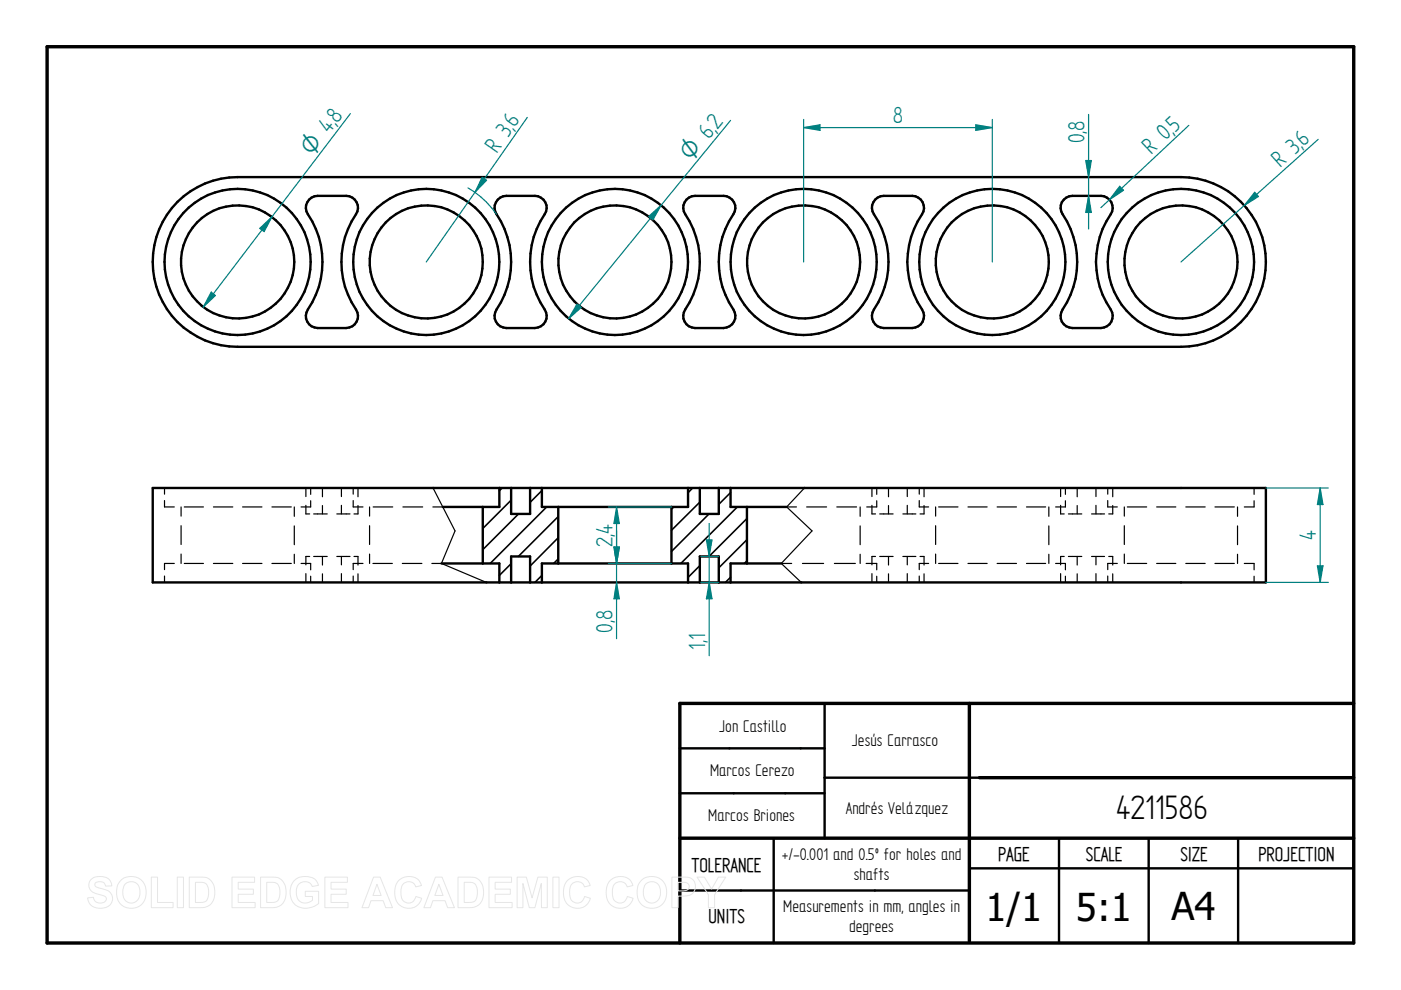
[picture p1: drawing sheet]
<svg xmlns="http://www.w3.org/2000/svg" width="297mm" height="210mm" viewBox="0 0 297 210" stroke-linecap="round" stroke-linejoin="round" font-family="sans-serif">
<path d="M10 9.9h277v190h-277zM205.5 149.1v50.5M287 149.1h-142.9v50.8M144.1 177.7h142.9M207.6 164.9h79.4" fill="none" stroke="#000" stroke-width=".72"/>
<g fill="none" stroke="#000" stroke-width=".51">
<path d="M37.6 42.8a17.9 17.9 0 0 1 12.8-5.3h200a18 18 0 0 1 18 18 18 18 0 0 1-18 18h-200a18 18 0 0 1-16.7-11.1 18 18 0 0 1 3.9-19.6zM65.5 42.3l1.2-.7 .6-.1h6.1a2.52 2.52 0 0 1 2.1 3.9 18 18 0 0 0 0 20.2 2.54 2.54 0 0 1-2.1 4h-6.1a2.54 2.54 0 0 1-2-4 18.3 18.3 0 0 0-.3-20.8 2.42 2.42 0 0 1 .5-2.5zM105.5 42.3l1.2-.7 .7-.1h6a2.52 2.52 0 0 1 2.1 3.9 18 18 0 0 0 0 20.2 2.54 2.54 0 0 1-2.1 4h-6a2.54 2.54 0 0 1-2.1-4 18.3 18.3 0 0 0-.3-20.8 2.42 2.42 0 0 1 .5-2.5zM145.5 42.3l1.2-.7 .7-.1h6a2.52 2.52 0 0 1 2.1 3.9 18 18 0 0 0 0 20.2 2.54 2.54 0 0 1-2.1 4h-6a2.54 2.54 0 0 1-2.1-4 18.3 18.3 0 0 0-.3-20.8 2.42 2.42 0 0 1 .5-2.5zM185.5 42.3l1.2-.7 .7-.1h6a2.52 2.52 0 0 1 2.1 3.9 17.8 17.8 0 0 0 0 20.2 2.54 2.54 0 0 1-2.1 4h-6a2.54 2.54 0 0 1-2.1-4 18.3 18.3 0 0 0-.3-20.8 2.42 2.42 0 0 1 .5-2.5zM225.5 42.3l1.2-.7 .7-.1h6a2.52 2.52 0 0 1 2.1 3.9 17.8 17.8 0 0 0 0 20.2 2.54 2.54 0 0 1-2.1 4h-6a2.51 2.51 0 0 1-2.1-4 18.3 18.3 0 0 0-.3-20.8 2.42 2.42 0 0 1 .5-2.5zM32.4 103.5h236v20h-236zM93.6 119.5h12.3v4M102.4 107.5v12M105.9 103.5v4h-12M112.4 103.5v5.5h-4v-5.5M118.4 107.5v12"/>
<path d="M142.4 107.5v12M145.9 103.5v4h-31v-4M152.4 103.5v5.5h-4v-5.5M154.9 103.5v4h11.9M158.4 107.5v12M165.6 119.5h-10.7v4M112.4 123.5v-5.5h-4v5.5M145.9 123.5v-4h-31v4M152.4 123.5v-5.5h-4v5.5M144.1 158.7h30.7M174.8 149.1v28.6M144.1 168.2h30.7"/>
<path d="M164 177.7v22.2M207.6 164.9h-32.8M224.5 177.7v22.2M243.5 177.7v22.2M262.5 177.7v22.2M144.1 188.8h61.4M205.5 184.1h81.5"/>
<circle cx="50.4" cy="55.5" r="15.5"/>
<circle cx="50.4" cy="55.5" r="12"/>
<circle cx="90.4" cy="55.5" r="12"/>
<circle cx="90.4" cy="55.5" r="15.5"/>
<circle cx="130.4" cy="55.5" r="12"/>
<circle cx="130.4" cy="55.5" r="15.5"/>
<circle cx="170.4" cy="55.5" r="12"/>
<circle cx="170.4" cy="55.5" r="15.5"/>
<circle cx="210.4" cy="55.5" r="12"/>
<circle cx="210.4" cy="55.5" r="15.5"/>
<circle cx="250.4" cy="55.5" r="12"/>
<circle cx="250.4" cy="55.5" r="15.5"/>
</g>
<g fill="none" stroke="#000" stroke-width=".34">
<path d="M102.4 107.5v.1M106.5 103.5l-.6 .6M108.4 119.5l-2.5 2.5M108.4 106l-6 6.1M109.9 109l-7.5 7.5M114.9 104l-2.5 2.5M115.9 107.5l-12 12M118.4 114l-6 6M118.4 118.5l-1 1M118.4 109.5l-8.5 8.5M142.9 107.5l-.5 .4M146.9 103.5l-1 1"/>
<path d="M148.4 106.5l-6 5.9M148.4 119.9l-2.5 2.5M150.3 109l-7.9 7.9M154.9 104.4l-2.5 2.5M156.3 107.5l-11.9 12M158.4 118.9l-.6 .6M158.4 109.9l-8.1 8.1M158.4 114.4l-6 6M114.9 122l-1.5 1.5M154.9 122.4l-1.1 1.1"/>
</g>
<g fill="none" stroke="#000" stroke-width=".25">
<path d="M34.9 106.1v1.4h2.1M34.9 103.5v1.3M37 119.5h-2.1v1.3M38.4 107.5v1.9M38.4 111.5v3.9M38.4 117.5v2M39.1 107.5h4M39.1 119.5h4M45.3 107.5h4.1M45.3 119.5h4.1M51.4 107.5h4.1M51.4 119.5h4.1"/>
<path d="M57.7 107.5h4.1M57.7 119.5h4.1M62.4 107.5v2M62.4 111.5v4M62.4 117.5v2M63.8 119.5h2.1v1.3M64.9 107.1v1.9h.8M64.9 103.5v1.8M65.7 118h-.8v1.8M65.9 106.2v1.3h-2.1M65.9 103.5v1.3M66.5 109h2.9"/>
<path d="M66.5 118h2.9M68.4 118v1.8M68.4 103.5v1.8M68.4 107.2v1.8M71.4 118h2.8M72.4 118v1.8M72.4 103.5v1.8M72.4 107.1v1.9M74.2 109h-2.8M74.9 106.1v1.4h2.1M74.9 103.5v1.3M75.1 118h.8v1.8"/>
<path d="M75.9 107.2v1.8h-.8M75.9 103.5v1.8M77 119.5h-2.1v1.3M78.4 107.5v1.9M78.4 111.5v3.9M78.4 117.5v2M79.1 119.5h4.1M79.1 107.5h4.2M85.3 119.5h4.1M85.4 107.5h4.2M91.6 119.5h2M91.8 107.5h2.1"/>
<path d="M91.8 103.5l4.7 9.1-2.9 6.9M93.6 119.5l9.5 4M165.6 119.5h2.2M165.6 119.5l4.3 4M166.8 107.5h2.1M166.8 107.5l5.4 5.1-6.6 6.9M170.1 119.5h4.5M170.6 103.5l-3.8 4M171 107.5h4.3M176.9 119.5h4.5M177.4 107.5h4.2M182.4 107.5v2"/>
<path d="M182.4 111.5v4M182.4 117.5v2M183.6 119.5h2.3v1.3M184.9 107.1v1.9h.7M184.9 103.5v1.8M185.6 118h-.7v1.8M185.9 106.2v1.3h-2.1M185.9 103.5v1.3M186.5 109h2.9M186.5 118h2.9M188.4 103.5v1.8M188.4 107.2v1.8"/>
<path d="M188.4 118v1.8M191.4 109h2.8M191.4 118h2.8M192.4 103.5v1.8M192.4 107.1v1.9M192.4 118v1.8M194.9 106.1v1.4h2M194.9 103.5v1.3M195.1 118h.8v1.8M195.9 107.2v1.8h-.8M195.9 103.5v1.8M196.9 119.5h-2v1.3"/>
<path d="M198.4 107.5v1.9M198.4 111.5v3.9M198.4 117.5v2M199 119.5h4.1M199 107.5h4.1M205.2 119.5h4.1M205.2 107.5h4.1M211.4 119.5h4.1M211.4 107.5h4.1M217.6 119.5h4.1M217.6 107.5h4.1M222.4 107.5v2"/>
<path d="M222.4 111.5v4M222.4 117.5v2M223.8 119.5h2.1v1.3M224.9 107.1v1.9h.7M224.9 103.5v1.8M225.6 118h-.7v1.8M225.9 106.2v1.3h-2.1M225.9 103.5v1.3M226.5 118h2.9M226.5 109h2.9M228.4 103.5v1.8M228.4 107.2v1.8"/>
<path d="M228.4 118v1.8M231.4 118h2.8M231.4 109h2.8M232.4 103.5v1.8M232.4 107.1v1.9M232.4 118v1.8M234.9 106.1v1.4h2M234.9 103.5v1.3M235.1 118h.8v1.8M235.9 107.2v1.8h-.8M235.9 103.5v1.8M236.9 119.5h-2v1.3"/>
<path d="M238.4 107.5v1.9M238.4 111.5v3.9M238.4 117.5v2M239 119.5h4.1M239 107.5h4.1M245.2 119.5h4.1M245.2 107.5h4.1M251.4 119.5h4.1M251.4 107.5h4.1M257.6 119.5h4.1M257.6 107.5h4.1M262.4 107.5v2"/>
<path d="M262.4 111.5v4M262.4 117.5v2M263.8 119.5h2.1v1.3M265.9 106.2v1.3h-2.1M265.9 103.5v1.3M34.9 122.1v1.4M64.9 121.6v1.9M65.9 122.2v1.3M68.4 121.7v1.8M72.4 121.6v1.9M74.9 122.1v1.4M75.9 121.7v1.8"/>
<path d="M184.9 121.6v1.9M185.9 122.2v1.3M188.4 121.7v1.8M192.4 121.6v1.9M194.9 122.1v1.4M195.9 121.7v1.8M224.9 121.6v1.9M225.9 122.2v1.3M228.4 121.7v1.8M232.4 121.6v1.9M234.9 122.1v1.4M235.9 121.7v1.8"/>
<path d="M265.9 122.2v1.3"/>
</g>
<path d="M279.5 29.5l-29.1 26M266 40.8l.8 .9-3 1.9z" fill="none" stroke="#008080" stroke-width=".25"/>
<path d="M266 40.8l.8 .9-3 1.9z" fill="#008080"/>
<path d="M237.4 39.5l.8 .8-3 2zM252 26.6l-18.6 17.4" fill="none" stroke="#008080" stroke-width=".25"/>
<path d="M237.4 39.5l.8 .8-3 2z" fill="#008080"/>
<path d="M230.8 41.5l.6 3.5h-1.2z" fill="none" stroke="#008080" stroke-width=".25"/>
<path d="M230.8 41.5l.6 3.5h-1.2z" fill="#008080"/>
<path d="M230.2 34h1.2l-.6 3.5z" fill="none" stroke="#008080" stroke-width=".25"/>
<path d="M230.2 34h1.2l-.6 3.5z" fill="#008080"/>
<path d="M170.4 25.3v30.2M206.9 26.5l3.5 .6-3.5 .5zM210.4 25.3v30.2M230.8 24.3v24.3" fill="none" stroke="#008080" stroke-width=".25"/>
<path d="M206.9 26.5l3.5 .6-3.5 .5z" fill="#008080"/>
<path d="M170.4 27.1l3.5-.6v1.1z" fill="none" stroke="#008080" stroke-width=".25"/>
<path d="M170.4 27.1l3.5-.6v1.1z" fill="#008080"/>
<path d="M154.9 25.5l-34.3 42.1M170.4 27.1h40M122.3 64.5l.9 .7-2.6 2.4z" fill="none" stroke="#008080" stroke-width=".25"/>
<path d="M122.3 64.5l.9 .7-2.6 2.4z" fill="#008080"/>
<path d="M137.5 45.9l2.7-2.4-1.8 3.1z" fill="none" stroke="#008080" stroke-width=".25"/>
<path d="M137.5 45.9l2.7-2.4-1.8 3.1z" fill="#008080"/>
<path d="M99.2 39.8a18.8 18.8 0 0 1 6.1 5.6M102.2 37.6l1 .6-2.5 2.6zM111.8 24.9l-21.4 30.6" fill="none" stroke="#008080" stroke-width=".25"/>
<path d="M102.2 37.6l1 .6-2.5 2.6z" fill="#008080"/>
<path d="M74.3 24.1l-31.2 41M44.8 61.9l.9 .8-2.6 2.4z" fill="none" stroke="#008080" stroke-width=".25"/>
<path d="M44.8 61.9l.9 .8-2.6 2.4z" fill="#008080"/>
<path d="M55.1 48.4l2.6-2.4-1.7 3.1z" fill="none" stroke="#008080" stroke-width=".25"/>
<path d="M55.1 48.4l2.6-2.4-1.7 3.1z" fill="#008080"/>
<path d="M129 119.5h13.4M129 107.5h13.4M130.2 116h1.1l-.6 3.5z" fill="none" stroke="#008080" stroke-width=".25"/>
<path d="M130.2 116h1.1l-.6 3.5z" fill="#008080"/>
<path d="M130.7 107.5l.6 3.5h-1.1z" fill="none" stroke="#008080" stroke-width=".25"/>
<path d="M130.7 107.5l.6 3.5h-1.1z" fill="#008080"/>
<path d="M130.2 116h1.1l-.6 3.5zM130.7 107.5v12" fill="none" stroke="#008080" stroke-width=".25"/>
<path d="M130.2 116h1.1l-.6 3.5z" fill="#008080"/>
<path d="M130.7 123.5l.6 3.5h-1.1z" fill="none" stroke="#008080" stroke-width=".25"/>
<path d="M130.7 123.5l.6 3.5h-1.1z" fill="#008080"/>
<path d="M130.7 112.5v22.9M148.6 118h3.8M149.8 114.5h1.2l-.6 3.5zM148.6 123.5h3.8" fill="none" stroke="#008080" stroke-width=".25"/>
<path d="M149.8 114.5h1.2l-.6 3.5z" fill="#008080"/>
<path d="M150.4 123.5l.6 3.5h-1.2z" fill="none" stroke="#008080" stroke-width=".25"/>
<path d="M150.4 123.5l.6 3.5h-1.2z" fill="#008080"/>
<path d="M150.4 111v28M268.4 103.5h13.2M279.3 120h1.2l-.6 3.5zM268.4 123.5h13.2" fill="none" stroke="#008080" stroke-width=".25"/>
<path d="M279.3 120h1.2l-.6 3.5z" fill="#008080"/>
<path d="M279.9 103.5l.6 3.5h-1.2z" fill="none" stroke="#008080" stroke-width=".25"/>
<path d="M279.9 103.5l.6 3.5h-1.2z" fill="#008080"/>
<path d="M279.9 103.5v20" fill="none" stroke="#008080" stroke-width=".25"/>
<g fill="none" stroke="#e6e6e6" stroke-width=".21">
<path d="M19.3 186.5a3.1 3.1 0 0 1 4 .2l.4 1.1-1.3 .1a1.28 1.28 0 0 0-1-1 1.28 1.28 0 0 0-1.3 .5v.4a5.6 5.6 0 0 0 2.5 .9 1.98 1.98 0 0 1 1.2 2.4 1.98 1.98 0 0 1-2.2 1.5 2.48 2.48 0 0 1-3-2.2l1.2-.2a1.44 1.44 0 0 0 1.3 1.3 1.44 1.44 0 0 0 1.5-.9 1.18 1.18 0 0 0-1.4-.9 2.36 2.36 0 0 1-2.4-2l.1-.7zM25.8 186.5a3.3 3.3 0 0 1 3.9-.1 3.3 3.3 0 0 1 1.2 3.8 3.2 3.2 0 0 1-3.8 2.3 3.2 3.2 0 0 1-2.4-3.8 3 3 0 0 1 1.1-2.2zM26.5 187.5a1.87 1.87 0 0 1 2.2-.4 1.87 1.87 0 0 1 1 2.1 1.87 1.87 0 0 1-1.8 2.3 1.87 1.87 0 0 1-1.9-2.3l.1-.8zM32.1 186h1.3v5.3h3.3v1.1h-4.6zM37.6 186h1.3v6.4h-1.3zM40.1 186h2.4a2.79 2.79 0 0 1 3 3.3 2.79 2.79 0 0 1-2.9 3.1h-2.5zM41.4 187.1a2.64 2.64 0 0 1 2.5 .5 3.3 3.3 0 0 1-.3 3.5l-.8 .2h-1.4zM49.2 186h4.8v1.1h-3.5v1.4h3.2v1.1h-3.2v1.7h3.6v1.1h-4.9zM55.2 186h2.4a2.79 2.79 0 0 1 3.1 3.3 2.79 2.79 0 0 1-3 3.1h-2.5zM56.6 187.1a2.64 2.64 0 0 1 2.4 .5 3.3 3.3 0 0 1-.3 3.5l-.8 .2h-1.3zM62.3 186.8a3.6 3.6 0 0 1 4.6-.2l.6 1.1-1.3 .3a1.8 1.8 0 0 0-2.2-1 1.8 1.8 0 0 0-1.2 2.1 2.01 2.01 0 0 0 1.1 2.2 2.01 2.01 0 0 0 2.3-.4v-.8h-1.5v-1.1h2.9v2.6a3.8 3.8 0 0 1-5.5-.3 4 4 0 0 1 .2-4.5zM68.9 186h4.8v1.1h-3.5v1.4h3.2v1.1h-3.2v1.7h3.6v1.1h-4.9z"/>
<path d="M79.2 186h1.4l2.6 6.4h-1.4l-.6-1.4h-2.5l-.6 1.4h-1.4zM79.9 187.5l.9 2.4h-1.7zM84.5 186.7a2.87 2.87 0 0 1 4.9 1l-1.3 .3a1.6 1.6 0 0 0-1.8-1 1.6 1.6 0 0 0-1.3 1.7 2.19 2.19 0 0 0 1.3 2.7 1.55 1.55 0 0 0 1.9-1.3l1.2 .4a2.93 2.93 0 0 1-3.4 2 2.93 2.93 0 0 1-2.3-3.3v-.6a3.2 3.2 0 0 1 .8-1.9zM92.3 186h1.4l2.6 6.4h-1.4l-.5-1.4h-2.6l-.5 1.4h-1.4zM93 187.5l.9 2.4h-1.7zM97.1 186h2.4a2.79 2.79 0 0 1 3 3.3 2.79 2.79 0 0 1-2.9 3.1h-2.5zM98.4 187.1a2.64 2.64 0 0 1 2.4 .5 3.3 3.3 0 0 1-.2 3.5l-.9 .2h-1.3zM103.7 186h4.8v1.1h-3.5v1.4h3.2v1.1h-3.2v1.7h3.6v1.1h-4.9zM109.6 186h2l1.2 4.4 1.2-4.4h2v6.4h-1.2v-5.1l-1.4 5.1h-1.2l-1.3-5.1v5.1h-1.3zM117.2 186h1.3v6.4h-1.3zM120.3 186.7a2.87 2.87 0 0 1 4.8 1l-1.2 .3a1.6 1.6 0 0 0-1.9-1 1.6 1.6 0 0 0-1.2 1.7 2.19 2.19 0 0 0 1.3 2.7 1.55 1.55 0 0 0 1.8-1.3l1.3 .4a2.93 2.93 0 0 1-3.5 2 2.93 2.93 0 0 1-2.2-3.3v-.6a3.2 3.2 0 0 1 .8-1.9zM129.3 186.7a2.87 2.87 0 0 1 4.9 1l-1.2 .3a1.6 1.6 0 0 0-1.9-1 1.6 1.6 0 0 0-1.3 1.7 2.19 2.19 0 0 0 1.3 2.7 1.55 1.55 0 0 0 1.9-1.3l1.2 .4a2.93 2.93 0 0 1-3.4 2 2.93 2.93 0 0 1-2.3-3.3l.1-.6a3.2 3.2 0 0 1 .7-1.9z"/>
<path d="M136.2 186.5a3.3 3.3 0 0 1 3.9-.1 3.3 3.3 0 0 1 1.1 3.8 3.2 3.2 0 0 1-3.7 2.3 3.2 3.2 0 0 1-2.4-3.8 3 3 0 0 1 1.1-2.2zM136.9 187.5a1.87 1.87 0 0 1 2.2-.4 1.87 1.87 0 0 1 .9 2.1 1.87 1.87 0 0 1-1.8 2.3 1.87 1.87 0 0 1-1.8-2.3l.1-.8zM142.4 186h2.1a2.5 2.5 0 0 1 2.7 1 2.08 2.08 0 0 1-.1 2.2 2.08 2.08 0 0 1-2.1 .8h-1.2v2.4h-1.4zM143.8 187.1h.6a1.28 1.28 0 0 1 1.7 .9 1.22 1.22 0 0 1-1.6 .9h-.7zM147.8 186h1.5l1.6 2.5 1.4-2.5h1.6l-2.4 3.7v2.7h-1.3v-2.7z"/>
</g>
<g font-size="8.1">
<text x="236.7" y="173.7">4211586</text>
<text x="208.9" y="195.3">1/1</text>
<text x="228.1" y="195.3">5:1</text>
<text x="248.4" y="195.1">A4</text>
</g>
<g font-size="5.6" fill="#008080">
<text x="71.5" y="26.3" transform="rotate(-53 71.5 26.3)">8</text>
<text x="109.1" y="27.2" transform="rotate(-55 109.1 27.2)">6</text>
<text x="152.1" y="27.6" transform="rotate(-51 152.1 27.6)">2</text>
<text x="189.3" y="26.2">8</text>
<text x="249.1" y="28.1" transform="rotate(-43 249.1 28.1)">5</text>
<text x="105.4" y="32.6" transform="rotate(-55 105.4 32.6)">R 3,</text>
<text x="229.9" y="30.4" transform="rotate(-90 229.9 30.4)">0,8</text>
<text x="244.1" y="32.8" transform="rotate(-43 244.1 32.8)">R 0,</text>
<text x="271.4" y="35.6" transform="rotate(-42 271.4 35.6)">R 3,</text>
<text x="276.4" y="31.2" transform="rotate(-42 276.4 31.2)">6</text>
<text x="129.9" y="115.9" transform="rotate(-90 129.9 115.9)">2,4</text>
<text x="279" y="114.5" transform="rotate(-90 279 114.5)">4</text>
<text x="129.9" y="134.2" transform="rotate(-90 129.9 134.2)">0,8</text>
<text x="149.5" y="137.8" transform="rotate(-90 149.5 137.8)">1,1</text>
</g>
<g font-size="5.4" fill="#008080">
<text x="66.2" y="33.2" transform="rotate(-53 66.2 33.2)">O 4,</text>
<text x="146.5" y="34.4" transform="rotate(-51 146.5 34.4)">O 6,</text>
</g>
<g font-size="4.8">
<text x="146.6" y="184.8">TOLERANCE</text>
<text x="211.6" y="182.5">PAGE</text>
<text x="230.2" y="182.5">SCALE</text>
<text x="250.3" y="182.5">SIZE</text>
<text x="266.8" y="182.5">PROJECTION</text>
<text x="150.2" y="195.8">UNITS</text>
</g>
<g font-size="4.1">
<text x="152.5" y="155.1">Jon Castillo</text>
<text x="180.6" y="158.2">Jesús Carrasco</text>
<text x="150.5" y="164.5">Marcos Cerezo</text>
<text x="179.3" y="172.6">Andrés Velázquez</text>
<text x="150.2" y="174.1">Marcos Briones</text>
<text x="165.8" y="182.4">+/-0.001 and 0.5º for holes and</text>
<text x="181" y="186.6">shafts</text>
<text x="166.1" y="193.5">Measurements in mm, angles in</text>
<text x="180" y="197.6">degrees</text>
</g>
</svg>
